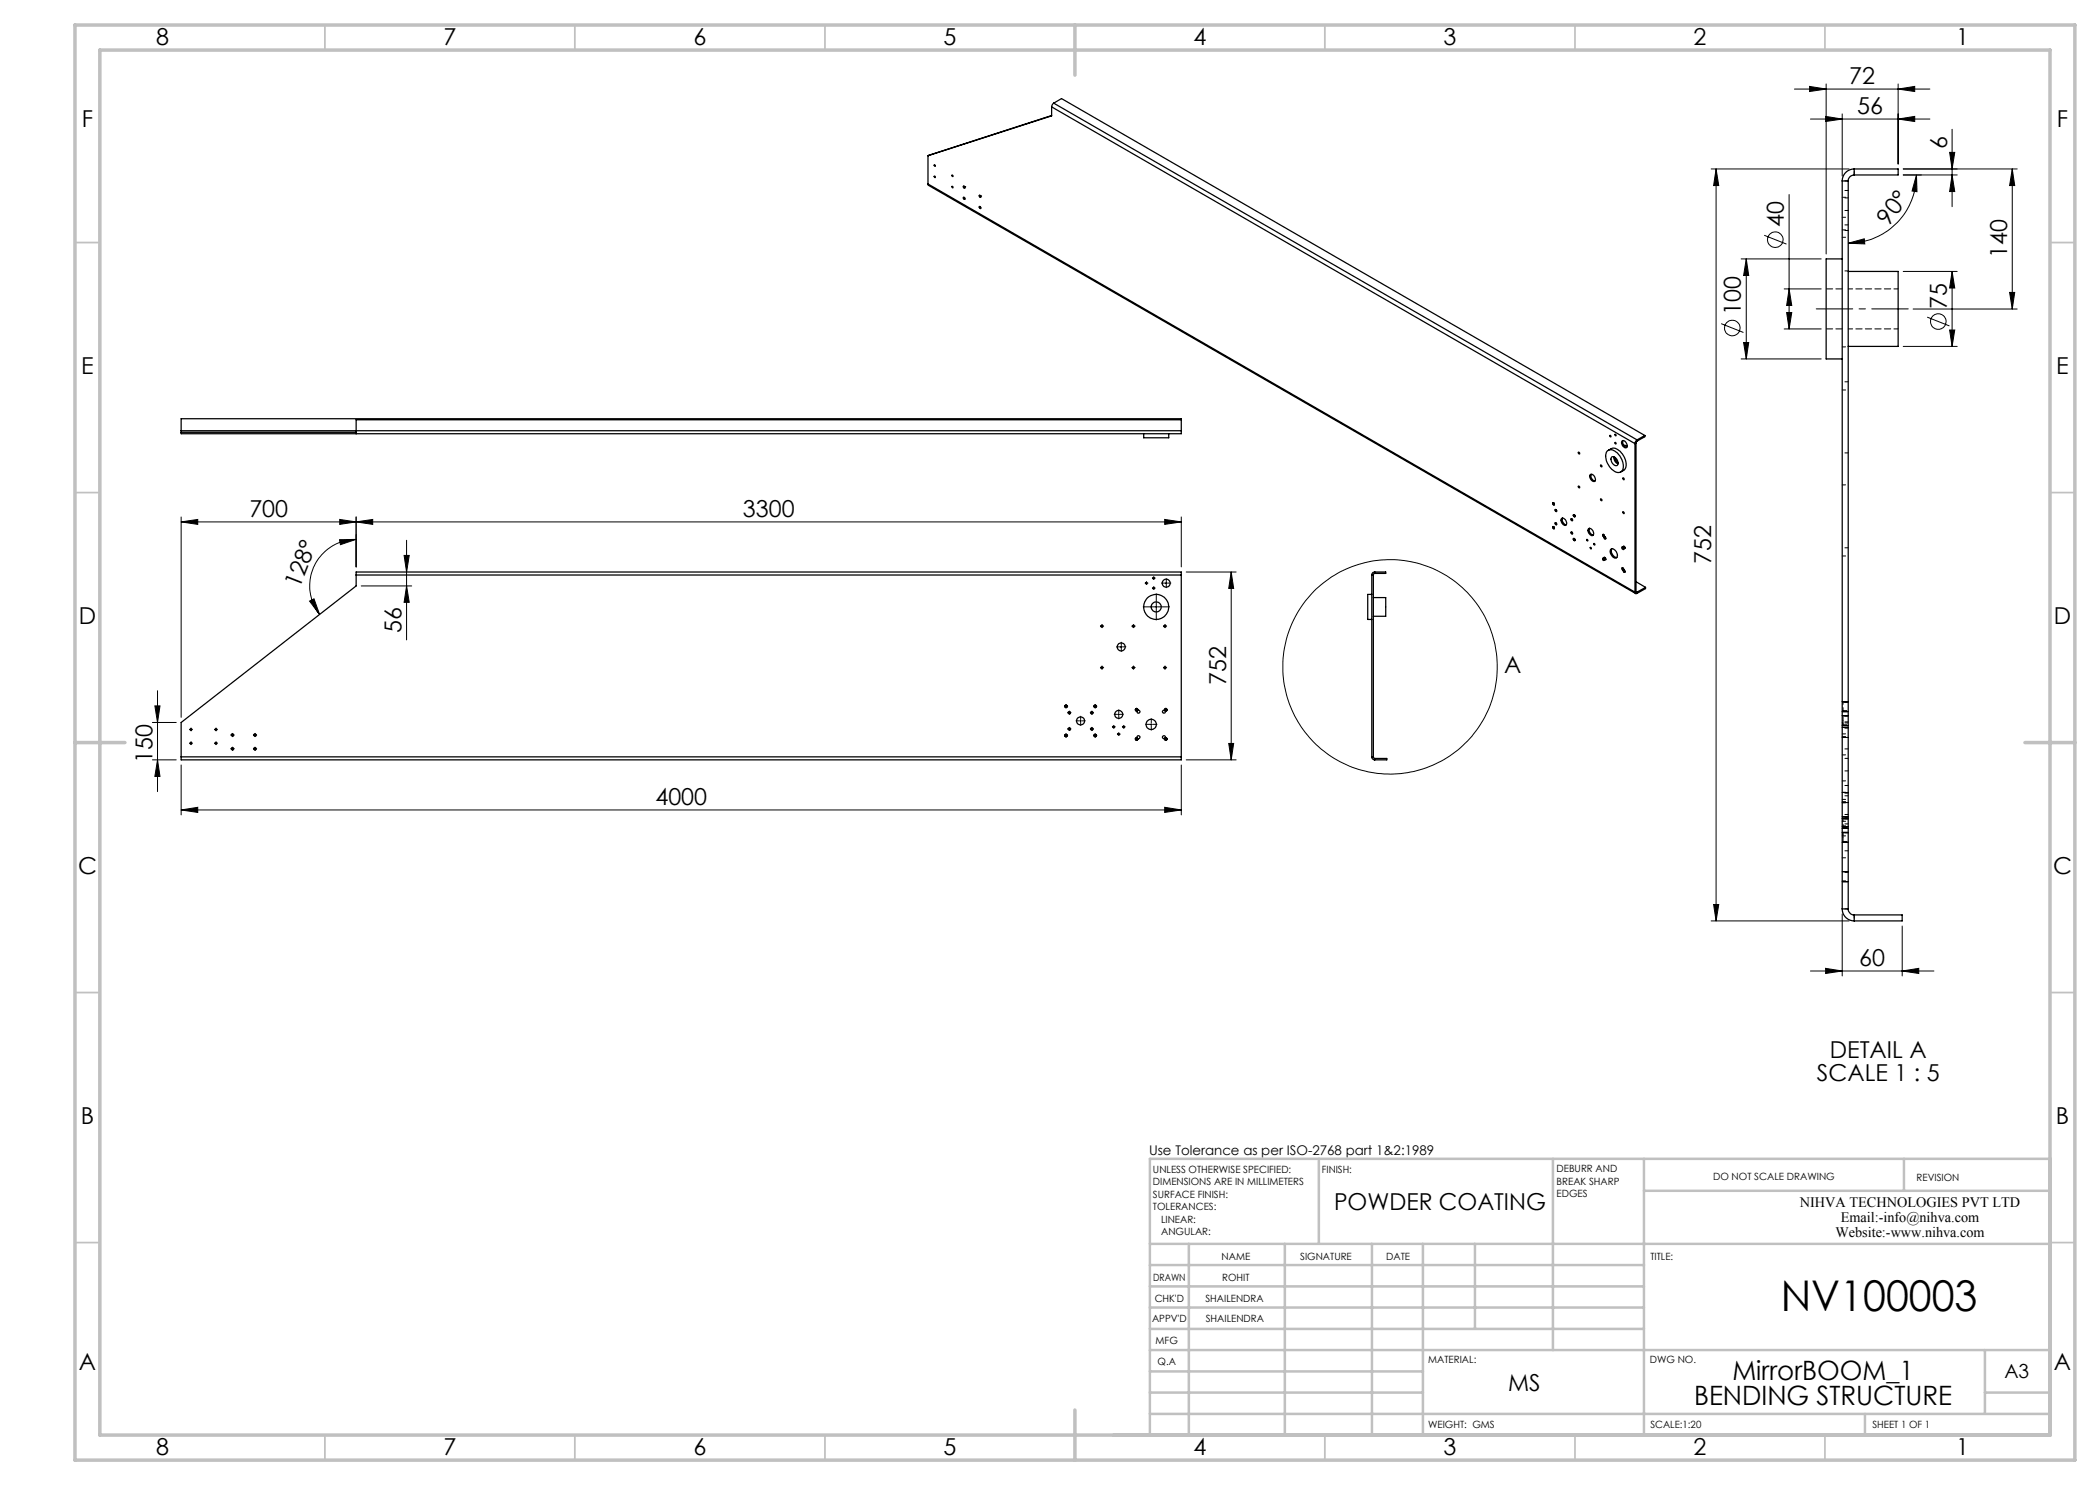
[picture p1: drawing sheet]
<svg xmlns="http://www.w3.org/2000/svg" width="420mm" height="297mm" viewBox="0 0 420 297" stroke-linecap="round" stroke-linejoin="round" font-family="sans-serif">
<g fill="none" stroke="#000" stroke-width=".2">
<path d="M358.9 17.8h27.1M361.9 17.3l3.3 .5-3.3 .5zM365.2 16.8v34M379.6 17.8l3.3-.5v1zM379.6 16.8v16M192.7 37.2h.1a.23 .23 0 0 1 .3 .2 .23 .23 0 0 1-.3 .3 .23 .23 0 0 1-.1-.3zM195.9 39h.1a.23 .23 0 0 1 .3 .3 .23 .23 0 0 1-.3 .2 .23 .23 0 0 1-.2-.3zM342.2 33.8h27.6M343.2 33.8l.5 3.3h-1zM343.2 33.8v150.4M357.8 38.9v26.9M362.1 23.8h23.9"/>
<path d="M365.1 23.3l3.3 .5-3.3 .5zM368.4 22.8v12.4M379.6 23.8l3.3-.5v1zM380.6 35h10.8M380.6 33.8h22.8M383.3 35l.1 3.3-1-.1zM383.3 35a13.6 13.6 0 0 1-13.7 13.6M389.9 30.5h1l-.5 3.3zM390.4 35l.5 3.3h-1zM390.4 25.9v15.4M402.4 33.8l.5 3.3h-1zM402.4 33.8v28"/>
<path d="M195.9 41.3h.1a.23 .23 0 0 1 .3 .2 .23 .23 0 0 1-.3 .3 .23 .23 0 0 1-.2-.4zM348.2 51.8h16M349.2 51.8l.5 3.3h-1zM349.2 51.8v20M352.8 47.1l4.5 1.7M356.8 57.8h7.4M357.8 57.8l.6 3.3h-1.1zM369.6 48.6l3.3-.8 .1 1zM380.6 54.3h10.8M390.4 54.3l.5 3.3h-1zM390.4 54.3v15M401.9 58.5h1l-.5 3.3z"/>
<path d="M344.2 64.7l4.5 1.8M348.2 71.8h16M348.7 68.5h1l-.5 3.3zM356.8 65.8h7.4M357.3 62.5h1.1l-.6 3.3zM380.6 69.3h10.8M382.6 61.8h20.8M385.4 63.4l4.5 1.8M389.9 66h1l-.5 3.3zM36.2 104.4l3.3-.5v1zM36.2 104.4h200.1M36.2 103.4v40.1"/>
<path d="M67.9 107.9h3.3l-3.1 1zM67.9 103.9l3.3 .5-3.3 .5zM71.2 107.9a9.3 9.3 0 0 0-8.3 5.2 9.3 9.3 0 0 0 1 9.8M71.2 103.4v10M71.2 104.4l3.3-.5v1zM72.2 117.2h10.1M80.8 111.1h1l-.5 3.3zM81.3 117.2l.5 3.3h-1zM81.3 108.1v19.9M229.2 116.6h.2M229.3 116.5v.3M230.6 117.6h.3"/>
<path d="M230.6 115.6h.3M230.8 115.5v.2M230.8 117.5v.3M232.9 103.9l3.4 .5-3.4 .5zM233.1 116.6h.3M233.2 116.5v.3M236.3 103.4v10M237.2 114.4h10M246.2 114.4l.5 3.3h-1zM246.2 114.4v37.6M310.6 105.3l.3 .2-.1 .3-.2-.2zM310.6 100.5l.3 .2-.1 .3-.2-.2z"/>
<path d="M311 104.6h.3a.17 .17 0 0 1 .1 .3 .17 .17 0 0 1-.3 0zM311 101.9l.3 .1v.3l-.2-.1zM314.7 102.9h.2a.23 .23 0 0 1 .2 .3 .23 .23 0 0 1-.3 .2 .23 .23 0 0 1-.1-.3zM314.7 107.7h.2a.23 .23 0 0 1 .2 .2 .23 .23 0 0 1-.3 .2 .23 .23 0 0 1-.1-.3zM320.6 111.6l.1 .1a.23 .23 0 0 1 .3 .2 .23 .23 0 0 1-.3 .2 .23 .23 0 0 1-.2-.3zM320.6 106.9h.1a.23 .23 0 0 1 .3 .2 .23 .23 0 0 1-.3 .2 .23 .23 0 0 1-.2-.3zM31.5 138.1v20.2M61.9 120.2l.9-.4 1.1 3.1zM220.3 133.5h.2M220.3 125.2h.2M220.4 125.1v.3M220.4 133.4v.3"/>
<path d="M224.1 129.4h.3M224.2 129.3v.2M226.6 133.5h.2M226.6 125.2h.2M226.7 125.1v.3M226.7 133.4v.3M231.1 121.4h.3M231.2 121.2v.3M232.9 133.5h.2M232.9 125.2h.2M233 125.1v.3M233 133.4v.3"/>
<path d="M30.5 152h4.7M30.5 144.5h4.7M31 141.2h1l-.5 3.3zM31.5 152l.5 3.3h-1zM36.2 153v10M38.1 145.9h.2M38.1 148.7h.2M38.2 145.8v.2M38.2 148.5v.3M43.1 145.9h.2M43.1 148.7h.2M43.2 145.8v.2"/>
<path d="M43.2 148.5v.3M46.2 149.8a.24 .24 0 0 1 .3-.3 .24 .24 0 0 1 .2 .3 .24 .24 0 0 1-.3 .2M46.2 147.1a.25 .25 0 0 1 .3-.3 .25 .25 0 0 1 .2 .3 .25 .25 0 0 1-.3 .2M46.4 147h.2M46.4 149.8h.2M46.5 146.9v.2M46.5 149.6v.3M50.8 147.1a.24 .24 0 0 1 .2-.3 .24 .24 0 0 1 .2 .3 .24 .24 0 0 1-.3 .2M50.8 149.8a.23 .23 0 0 1 .2-.3 .23 .23 0 0 1 .2 .3 .23 .23 0 0 1-.3 .2M50.9 147h.2M50.9 149.8h.2M51 146.9v.2"/>
<path d="M51 149.6v.3M213 147.2a.24 .24 0 0 1 .2-.3 .24 .24 0 0 1 .2 .2 .24 .24 0 0 1-.3 .3M213 141.3a.23 .23 0 0 1 .2-.3 .23 .23 0 0 1 .2 .3 .23 .23 0 0 1-.3 .2M213.1 141.3h.2M213.1 147.1h.2M213.2 141.1v.3M213.2 147v.2M213.6 145.9a.25 .25 0 0 1 .2-.4 .25 .25 0 0 1 .3 .3 .25 .25 0 0 1-.3 .2M213.6 142.6a.25 .25 0 0 1 .2-.3 .25 .25 0 0 1 .3 .3 .25 .25 0 0 1-.3 .2M213.7 145.8h.3M213.7 142.6h.3M213.9 142.4v.3"/>
<path d="M213.9 145.7v.2M216 144.2h.3M216.1 144.1v.2M218.1 145.9a.25 .25 0 0 1 .2-.4 .25 .25 0 0 1 .3 .3 .25 .25 0 0 1-.3 .2M218.1 142.6a.25 .25 0 0 1 .2-.3 .25 .25 0 0 1 .3 .3 .25 .25 0 0 1-.3 .2M218.2 145.8h.3M218.2 142.6h.3M218.4 142.4v.3M218.4 145.7v.2M218.8 141.3a.24 .24 0 0 1 .2-.3 .24 .24 0 0 1 .3 .3 .24 .24 0 0 1-.3 .2M218.8 147.2a.25 .25 0 0 1 .2-.3 .25 .25 0 0 1 .3 .2 .25 .25 0 0 1-.3 .3M218.9 141.3h.2"/>
<path d="M218.9 147.1h.2M219 141.1v.3M219 147v.2M222.6 145.4h.2M222.7 145.3v.2M223.6 146.8h.3M223.6 142.9h.3M223.7 142.8v.2M223.7 146.7v.3M224.6 145.4h.3M224.8 145.3v.2M227.1 147.9a.25 .25 0 0 1 .2-.3 .25 .25 0 0 1 .3 .2 .25 .25 0 0 1-.3 .3"/>
<path d="M227.1 142a.25 .25 0 0 1 .2-.3 .25 .25 0 0 1 .3 .3 .25 .25 0 0 1-.3 .2M227.2 147.8h.2M227.2 142h.2M227.3 141.8v.3M227.3 147.7v.2M230.1 144.9h.3M230.2 144.8v.2M232.9 147.9a.25 .25 0 0 1 .2-.3 .25 .25 0 0 1 .3 .2 .25 .25 0 0 1-.3 .3M232.9 142a.25 .25 0 0 1 .2-.3 .25 .25 0 0 1 .3 .3 .25 .25 0 0 1-.3 .2M233 147.8h.3M233 142h.3M233.2 141.8v.3"/>
<path d="M233.2 147.7v.2M236.3 153v10M237.2 152h10M245.7 148.7h1l-.5 3.3zM368.4 158.5h1.2M368.4 145.5h1.2M368.4 147.5h1.2M368.4 140.3h1.2M368.4 142.3h1.2M368.4 143.1h1.2M368.4 145.1h1.2M36.2 162l3.3-.5v1z"/>
<path d="M36.2 162h200.1M232.9 161.5l3.4 .5-3.4 .5zM368.4 163.3h1.2M368.4 165.3h1.2M368.4 174.3h1.2M368.4 176.4h1.2M368.4 160.5h1.2M368.4 163.7h1.2M368.4 165.7h1.2M368.4 166.5h1.2M368.4 168.4h1.2M342.2 184.2h27.6"/>
<path d="M342.7 180.9h1l-.5 3.3zM362.1 194.2h24.7M365.1 193.7l3.3 .5-3.3 .5zM368.4 182.8v12.4M380.4 194.2l3.4-.5v1zM380.4 185.2v10"/>
<circle cx="192.9" cy="39.7" r=".21"/>
<circle cx="355.1" cy="47.9" r="1.55"/>
<circle cx="346.5" cy="65.6" r="1.55"/>
<circle cx="387.7" cy="64.3" r="1.55"/>
<circle cx="314.4" cy="104" r=".21"/>
<circle cx="314.4" cy="106.6" r=".22"/>
<circle cx="324.9" cy="114.2" r=".2"/>
<circle cx="324.9" cy="109.5" r=".2"/>
<circle cx="278" cy="133.4" r="21.4"/>
</g>
<g fill="none" stroke="#c0c0c0" stroke-width=".35">
<path d="M65 5v5M115 5v5M165 5v5M265 5v5M315 5v5M365 5v5M15 48.5h5M410 48.5h5M15 98.5h5M410 98.5h5M15 198.5h5M410 198.5h5"/>
<path d="M15 248.5h5M410 248.5h5M65 287v5M115 287v5M165 287v5M265 287v5M315 287v5M365 287v5"/>
</g>
<g fill="none" stroke="#c0c0c0" stroke-width=".5">
<path d="M263.8 231.8v17M310.6 231.8v38.2M328.8 231.8v55.2M328.8 238.2h81.2M380.8 231.8v6.4M410 231.8h-180v55.2M230 248.8h180M230 257.3h98.8M230 253h98.8M237.8 248.8v38.2M257 248.8v38.2M274.4 248.8v38.2"/>
<path d="M284.6 248.8v38.2M295 248.8v17M230 265.8h98.8M230 261.5h98.8M230 278.5h54.6M230 274.3h54.6M230 270h180M397 278.5h13M397 270v12.8M230 282.8h180M373 282.8v4.2"/>
</g>
<path d="M15 5h400v287h-400zM20 10h390v277h-390zM215 5v10M15 148.5h10M405 148.5h10M215 282v10" fill="none" stroke="#c0c0c0" stroke-width=".7"/>
<g fill="none" stroke="#000" stroke-width=".2" stroke-dasharray="15.2 1.3 1.3 1.3">
<path d="M229.1 116.6h-.1M229.3 116.4v-.1M229.3 116.9h.1M229.6 116.6h.1M230.5 117.6h.1M230.5 115.6h.1M230.8 117.4v-.1M230.8 117.9h.1M230.8 115.4v-.1M230.8 115.9h.1M231 117.6h.1M231 115.6h.1"/>
<path d="M233 116.6h-.7M233.3 116.4v-.7M233.3 116.9v.6M233.5 116.6h.7M220.2 133.5h-.1M220.2 125.2h-.1M220.4 133.3v-.1M220.4 133.8h.1M220.4 125v-.1M220.4 125.5h.1M220.7 133.5h.1M220.7 125.2h.1"/>
<path d="M224 129.4h-.7M224.3 129.1v-.7M224.3 129.6v.7M224.5 129.4h.7M226.5 133.5h-.1M226.5 125.2h-.1M226.7 133.3v-.1M226.7 133.8h.1M226.7 125v-.1M226.7 125.5h.1M227 133.5h.1M227 125.2h.1"/>
<path d="M231 121.4h-2.4M231.3 121.1v-2.4M231.3 121.6v2.4M231.5 121.4h2.4M232.8 133.5h-.1M232.8 125.2h-.1M233 133.3v-.1M233 133.8h.1M233 125v-.1M233 125.5h.1M233.3 133.5h.1M233.3 125.2h.1"/>
<path d="M38 148.6h-.1M38 145.9h-.1M38.2 148.4v-.1M38.2 148.9h.1M38.2 145.6h.1M38.2 146.1v.1M38.5 148.6h.1M38.5 145.9h.1M43 145.9h-.1M43 148.6h-.1M43.2 145.6h.1M43.2 146.1v.1"/>
<path d="M43.2 148.4v-.1M43.2 148.9h.1M43.5 145.9h.1M43.5 148.6h.1M46.3 149.8h-.1M46.3 147h-.1M46.5 149.5v-.1M46.5 150v.1M46.5 146.8v-.1M46.5 147.3h.1M46.8 149.8h.1M46.8 147h.1"/>
<path d="M50.8 147h-.1M50.8 149.8h-.1M51 146.8v-.1M51 147.3h.1M51 149.5v-.1M51 150v.1M51.3 147h.1M51.3 149.8h.1M213 147.1h-.1M213 141.3h-.1M213.2 146.8v-.1M213.2 147.3v.1"/>
<path d="M213.2 141v-.1M213.2 141.5v.1M213.5 147.1h.1M213.5 141.3h.1M213.6 145.8h-.1M213.6 142.5h-.1M213.9 145.5h.1M213.9 146v.1M213.9 142.3v-.1M213.9 142.8v.1M214.1 145.8h.1M214.1 142.5h.1"/>
<path d="M215.9 144.2h-.7M216.1 143.9v-.7M216.1 144.4v.7M216.4 144.2h.7M218.1 145.8h-.1M218.1 142.5h-.1M218.4 145.5h.1M218.4 146v.1M218.4 142.3v-.1M218.4 142.8v.1M218.6 145.8h.1M218.6 142.5h.1"/>
<path d="M218.8 147.1h-.1M218.8 141.3h-.1M219 146.8v-.1M219 147.3v.1M219 141v-.1M219 141.5v.1M219.3 147.1h.1M219.3 141.3h.1M222.5 145.4h.1M222.8 145.1h.1M222.8 145.6v.1M223 145.4h.1"/>
<path d="M223.5 146.8h.1M223.5 142.9h-.7M223.8 146.6v-.1M223.8 147.1h.1M223.8 142.6v-.7M223.8 143.1v.7M224 146.8h.1M224 142.9h.7M224.5 145.4h.1M224.8 145.1h.1M224.8 145.6v.1M225 145.4h.1"/>
<path d="M227.1 147.8h-.1M227.1 142h-.1M227.3 147.5v-.1M227.3 148v.1M227.3 141.7v-.1M227.3 142.2v.1M227.6 147.8h.1M227.6 142h.1M230 144.9h-.9M230.3 144.6v-.9M230.3 145.1v.9M230.5 144.9h.9"/>
<path d="M232.9 147.8h-.1M232.9 142h-.1M233.2 147.5v-.1M233.2 148v.1M233.2 141.7v-.1M233.2 142.2v.1M233.4 147.8h.1M233.4 142h.1"/>
</g>
<path d="M381.7 61.8h-18.4" fill="none" stroke="#000" stroke-width=".2" stroke-dasharray="15.2 1.3 1.3 1.3" stroke-dashoffset="7.9"/>
<g fill="#000">
<path d="M343.2 33.8l.5 3.3h-1zM342.7 180.9h1l-.5 3.3z"/>
<path d="M389.9 30.5h1l-.5 3.3zM390.4 35l.5 3.3h-1z"/>
<path d="M369.6 48.6l3.3-.8 .1 1zM383.3 35l.1 3.3-1-.1z"/>
<path d="M36.2 104.4l3.3-.5v1zM67.9 103.9l3.3 .5-3.3 .5zM365.1 23.3l3.3 .5-3.3 .5zM379.6 23.8l3.3-.5v1zM361.9 17.3l3.3 .5-3.3 .5zM379.6 17.8l3.3-.5v1zM365.1 193.7l3.3 .5-3.3 .5zM380.4 194.2l3.4-.5v1z"/>
<path d="M67.9 107.9h3.3l-3.1 1zM61.9 120.2l.9-.4 1.1 3.1z"/>
<path d="M81.3 117.2l.5 3.3h-1zM80.8 111.1h1l-.5 3.3zM31.5 152l.5 3.3h-1zM31 141.2h1l-.5 3.3z"/>
<path d="M232.9 103.9l3.4 .5-3.4 .5zM71.2 104.4l3.3-.5v1z"/>
<path d="M246.2 114.4l.5 3.3h-1zM245.7 148.7h1l-.5 3.3zM402.4 33.8l.5 3.3h-1zM401.9 58.5h1l-.5 3.3zM390.4 54.3l.5 3.3h-1zM389.9 66h1l-.5 3.3zM357.8 57.8l.6 3.3h-1.1zM357.3 62.5h1.1l-.6 3.3zM349.2 51.8l.5 3.3h-1zM348.7 68.5h1l-.5 3.3z"/>
<path d="M232.9 161.5l3.4 .5-3.4 .5zM36.2 162l3.3-.5v1z"/>
</g>
<g fill="none" stroke="#000" stroke-width=".25">
<path d="M185.6 36.8l.1 .3 141.4 81.6M185.6 36.8l141.4 81.6M185.6 31.1v5.7M186.8 35.2l.3 .1-.1 .2zM190.4 37.2l.2 .2v.2zM192.9 37.4h.1M192.9 39.6h.1M195.9 39.1l.2 .1v.2l-.2-.1zM196.1 39.2h.1M210.3 21.4l116.7 67.3M210.3 21.4v1.8l-24.7 7.9M210.3 23.1l-24.7 8"/>
<path d="M210.7 20.6l-.2 .3-.2 .5M210.7 20.6l116.7 67.4M210.7 20.6l1.6-.9 116.7 67.4M368.4 36.2h1.2M368.4 36.2v145.6M369.6 36.2v145.6M370.8 33.8a2.39 2.39 0 0 0-2.4 2.4M370.8 35a1.2 1.2 0 0 0-1.2 1.2M370.8 33.8v1.2M370.8 33.8h8.8v1.2h-8.8M195.9 41.4l.1-.1 .1 .4zM196.1 41.4h.1"/>
<path d="M368.4 51.8h-3.2v20h3.2M369.6 54.3h10v15h-10M36.2 86.1v.4M36.2 86.1v-2.4h200.1v2.4M36.2 86.1h200.1M36.2 86.5h35M228.7 86.7v.9h5.1v-.9M236.3 84h-165.1v2.7M236.3 86.1v.6h-200.1v-.2M318 95a.82 .82 0 0 1 .9 .2 .82 .82 0 0 1 .1 1 .76 .76 0 0 1-1-.8zM318.2 94.9a1.04 1.04 0 0 0 .8 1.3M320.1 99.8l.3 .1v.3l-.3-.2z"/>
<path d="M320.1 93l.3 .1v.3l-.3-.1zM321.4 90.2h.1a1.54 1.54 0 0 1 2.1 .6 2.98 2.98 0 0 1 .7 3.5 1.54 1.54 0 0 1-2.1-.6 3.1 3.1 0 0 1-.8-3.5zM321.7 90.1l.5-.4a2.15 2.15 0 0 1 2.5 1.5 2.32 2.32 0 0 1 0 2.9l-.6 .3M322.3 91.4a1.1 1.1 0 0 1 1.1 .5 1.1 1.1 0 0 1 0 1.2 1.24 1.24 0 0 1-1.1-1.7zM322.8 91.4a1.46 1.46 0 0 0 .8 1.4M323 91.5l.1 .5 .5 .6M324.4 88.2a.89 .89 0 0 1 .9 1.3 .87 .87 0 0 1-.8-.4 .87 .87 0 0 1-.1-.9zM324.6 95.6l.2 .1v.3l-.2-.3zM324.6 88.1a1.04 1.04 0 0 0 .8 1.4M324.8 89l.6 .2M327 88.7v29.7M327.2 88.6l-.2 .1"/>
<path d="M327.2 88.6v29.7M327.4 88l-.3 .3-.1 .4M327.4 88.2l-.2 .4M327.4 88v.2M329 87.1l-1.6 .9M329 87.1v.2l-1.6 .9M71.2 115v-.6h165.1v.6M71.2 115v2.2l-35 27.3v6.9M71.2 115h165.1M236.3 115v36.4M274.4 118.9h-.9v5h.9M274.4 115h.3"/>
<path d="M274.4 115v36.4M274.7 119.5h2.4v3.8h-2.4M274.7 115v36.4M275 114.4a.54 .54 0 0 0-.6 .6M275 114.7l-.3 .1v.2M275 114.4h2.1v.3h-2.1M275 114.4v.3M310.6 105.3l.2 .2v.3l-.2-.2zM310.6 100.5l.2 .2v.3l-.2-.1zM310.7 100.6h-.1v.2l.2 .2 .1-.1M310.8 100.6l.1 .2M310.9 105.5l-.2-.2-.1 .1 .2 .3 .1-.1"/>
<path d="M311.3 102v.1M311.3 104.7h.1M312.3 103.7a.82 .82 0 0 1 .9 .4 .82 .82 0 0 1-.1 1 1.01 1.01 0 0 1-.8-1.4zM312.5 103.6a1.04 1.04 0 0 0 .8 1.3M314.3 106.4l.2 .1v.3l-.2-.1zM314.5 103.9h.1M314.5 106.5h.1M314.7 103a.2 .2 0 0 1 .3 .1 .2 .2 0 0 1-.2 .2zM314.7 107.7a.2 .2 0 0 1 .3 .1 .2 .2 0 0 1-.2 .3zM314.9 103l-.2 .1 .2 .2h.1M314.9 107.7l-.2 .2 .2 .2 .1-.1M314.9 103l.1 .2"/>
<path d="M314.9 107.8l.1 .1M317.3 107.9l.3 .1-.1 .2zM317.6 105.8a.74 .74 0 0 1 .8 .1 .74 .74 0 0 1 .3 .7v.4a.71 .71 0 0 1-1.1-.7zM317.9 105.7a1.04 1.04 0 0 0 .8 1.3M318.1 109.5l.2 .1-.1 .2zM318.8 108.7l.2 .1-.1 .2zM320.7 106.9l-.1 .1v.2h.3M320.7 111.7a.17 .17 0 0 0-.1 .2 .17 .17 0 0 0 .3 .1M320.8 111.7h-.1a.25 .25 0 0 1 .4-.1 .25 .25 0 0 1 0 .4l-.2-.1M320.8 111.7a.19 .19 0 0 0-.3 .2 .21 .21 0 0 0 .4 .1v-.1M320.8 107l.1 .1M320.8 111.7l.1 .2"/>
<path d="M320.9 107.3l.3 .3-.1 .2h-.2l-.1-.5M320.9 107.3v-.1a.23 .23 0 0 0-.2-.3 .23 .23 0 0 0-.3 .2 .23 .23 0 0 0 .3 .2h.1M320.9 107.3h-.1M321 107.3l.2 .4M321 111.5l.2 .4M322.1 109.9a1.02 1.02 0 0 1 1.4 1.1v.1a.55 .55 0 0 1-.5 .5 .55 .55 0 0 1-.6-.4l-.3-.7zM322.4 109.7a1.32 1.32 0 0 0 1 1.8M324.6 109.4l.2 .4M324.6 113.6l.2 .3M324.6 102.4l.2 .1v.2l-.2-.2zM324.7 109.5l-.1-.1a.23 .23 0 0 0-.2 .3 .23 .23 0 0 0 .4 .1v-.2M324.7 109.5a.2 .2 0 0 1 .3-.1 .2 .2 0 0 1-.1 .3l-.1-.1"/>
<path d="M324.7 109.5l.1 .1M324.8 114l-.1-.3-.3-.2-.1 .3 .4 .3M324.8 114l.2 .2-.1 .3-.2-.1v-.3M324.8 114l-.1 .1M324.8 109.3a.17 .17 0 0 0-.1 .2 .17 .17 0 0 0 .3 .1M324.8 114a.17 .17 0 0 0-.1 .3 .17 .17 0 0 0 .3 0M324.9 109.4l.1 .1M324.9 114.1l.1 .2M327 118.4a.25 .25 0 0 0 .1 .3 .25 .25 0 0 0 .3 0M327.2 118.3l.2 .1M327.2 118.3l-.2 .1M327.2 116.3l1.9 1.2"/>
<path d="M327.4 118.4v.3M329.1 117.5l-1.7 .9M329.1 117.5v.2l-1.7 1M36.2 151.4v.6h200.1v-.6M36.2 151.4h200.1M227.4 147.6l.1 .1M227.4 147.6a.25 .25 0 0 0-.3 .1 .25 .25 0 0 0 .2 .3 .25 .25 0 0 0 .2-.3M227.4 147.6a.29 .29 0 0 1 .3-.4 .29 .29 0 0 1 .3 .4 .29 .29 0 0 1-.5 .1M227.5 142.1l-.1 .1M227.5 142.1a.25 .25 0 0 0-.2-.4 .25 .25 0 0 0-.2 .4 .25 .25 0 0 0 .3 .1M227.5 142.1a.3 .3 0 0 1 .5 .1 .3 .3 0 0 1-.3 .4 .3 .3 0 0 1-.3-.4M232.9 142.1l.1 .1"/>
<path d="M232.9 142.1a.25 .25 0 0 1 .3-.4 .25 .25 0 0 1 .2 .4 .25 .25 0 0 1-.4 .1M232.9 142.1a.3 .3 0 0 0-.4 .1 .3 .3 0 0 0 .3 .4 .3 .3 0 0 0 .2-.4M233 147.6l-.1 .1M233 147.6a.25 .25 0 0 1 .4 .1 .25 .25 0 0 1-.2 .3 .25 .25 0 0 1-.3-.3M233 147.6a.29 .29 0 0 0-.2-.4 .29 .29 0 0 0-.3 .4 .29 .29 0 0 0 .4 .1M274.4 151.4l.2 .4 .4 .2M274.4 151.4h.3M274.7 151.4l.3 .3M275 151.7h2.4v.3h-2.4M275 151.7v.3M368.4 181.8a2.39 2.39 0 0 0 2.4 2.4M368.4 181.8h1.2"/>
<path d="M369.6 181.8a1.2 1.2 0 0 0 1.2 1.2M370.8 183v1.2M370.8 183h9.6v1.2h-9.6"/>
<circle cx="186.9" cy="33.2" r=".15"/>
<circle cx="190.5" cy="35.2" r=".15"/>
<circle cx="192.8" cy="37.5" r=".18"/>
<circle cx="192.8" cy="39.7" r=".18"/>
<circle cx="315.8" cy="90.7" r=".18"/>
<circle cx="315.8" cy="97.4" r=".18"/>
<circle cx="322.1" cy="87.3" r=".14"/>
<circle cx="323.1" cy="88.7" r=".13"/>
<circle cx="323.1" cy="87" r=".15"/>
<circle cx="229.3" cy="116.6" r=".17"/>
<circle cx="230.7" cy="115.6" r=".16"/>
<circle cx="230.7" cy="117.6" r=".17"/>
<circle cx="233.2" cy="116.6" r=".8"/>
<circle cx="311.2" cy="102.1" r=".18"/>
<circle cx="311.2" cy="104.8" r=".18"/>
<circle cx="314.3" cy="104" r=".18"/>
<circle cx="220.4" cy="125.2" r=".21"/>
<circle cx="220.4" cy="133.5" r=".21"/>
<circle cx="224.2" cy="129.4" r=".8"/>
<circle cx="226.7" cy="125.2" r=".21"/>
<circle cx="226.7" cy="133.5" r=".21"/>
<circle cx="231.2" cy="121.4" r="2.49"/>
<circle cx="231.2" cy="121.4" r="1.01"/>
<circle cx="233" cy="133.5" r=".2"/>
<circle cx="233" cy="125.2" r=".2"/>
<circle cx="38.2" cy="148.6" r=".18"/>
<circle cx="38.2" cy="145.9" r=".18"/>
<circle cx="43.2" cy="148.7" r=".19"/>
<circle cx="43.2" cy="145.9" r=".19"/>
<circle cx="46.5" cy="147" r=".22"/>
<circle cx="46.5" cy="149.8" r=".22"/>
<circle cx="51" cy="147" r=".22"/>
<circle cx="51" cy="149.8" r=".22"/>
<circle cx="213.2" cy="147.1" r=".21"/>
<circle cx="213.2" cy="141.3" r=".25"/>
<circle cx="213.2" cy="141.3" r=".22"/>
<circle cx="213.2" cy="147.1" r=".26"/>
<circle cx="213.8" cy="142.6" r=".21"/>
<circle cx="213.9" cy="145.8" r=".22"/>
<circle cx="216.1" cy="144.2" r=".8"/>
<circle cx="218.4" cy="142.6" r=".21"/>
<circle cx="218.4" cy="145.8" r=".22"/>
<circle cx="219" cy="141.3" r=".24"/>
<circle cx="219" cy="147.1" r=".21"/>
<circle cx="219" cy="141.3" r=".22"/>
<circle cx="219" cy="147.1" r=".25"/>
<circle cx="222.7" cy="145.4" r=".17"/>
<circle cx="223.7" cy="146.8" r=".17"/>
<circle cx="223.8" cy="142.9" r=".8"/>
<circle cx="224.7" cy="145.4" r=".17"/>
<circle cx="227.3" cy="142" r=".22"/>
<circle cx="227.3" cy="147.8" r=".21"/>
<circle cx="230.3" cy="144.9" r="1.03"/>
<circle cx="233.1" cy="142" r=".22"/>
<circle cx="233.2" cy="147.8" r=".21"/>
</g>
<g fill="none" stroke="#000" stroke-width=".2" stroke-dasharray="1.3 .6">
<path d="M368.5 57.8h-3.2M365.3 65.8h3.2M368.5 145l.1-.3-.1-.2M368.5 145.1l.1-.1M368.5 142.3l.1-.1M368.6 140.5h.1M368.6 143.3l-.1-.2M368.6 140.5l-.1-.2M368.5 167l.1-.2-.1-.3M368.5 168.5l.1-.2M368.5 165.7l.1-.2M368.5 165.6l.1-.1"/>
<path d="M368.6 163.8h.1M368.6 166.6l-.1-.2M368.6 163.8l-.1-.2"/>
</g>
<path d="M379.7 57.8h-10M369.7 65.8h10M368.6 144.1v-.8M368.6 145v-.9M368.6 167.4v-.8M368.6 168.3v-.9" fill="none" stroke="#000" stroke-width=".2" stroke-dasharray="1.3 .6" stroke-dashoffset=".4"/>
<path d="M368.6 140.5v1.7M368.6 163.8v1.7" fill="none" stroke="#000" stroke-width=".2" stroke-dasharray="1.3 .6" stroke-dashoffset=".8"/>
<g fill="none" stroke="#000" stroke-width=".2" stroke-dasharray="1.3 .6" stroke-dashoffset=".6">
<path d="M368.5 39.5h1.2M369.7 36.2h-1.2M369.7 39.6h-1.2M369.7 38.1h-1.2M370.9 35v-1.2M368.5 46h1.2M368.5 47.5h1.2M368.5 43.5h1.2M369.7 45h-1.2M369.7 54.2h-1.2M369.7 46.1h-1.2M369.7 42.1h-1.2"/>
<path d="M368.5 78h1.2M368.5 69.4h1.2M369.7 76.4h-1.2M368.5 97h1.2M369.7 90.6h-1.2M368.5 111.2h1.2M369.7 109.6h-1.2M368.5 146.8h1.2M368.5 159.9h1.2M368.5 158.5h1.2M368.5 151h1.2M368.5 147.3h1.2"/>
<path d="M368.5 156.2h1.2M369.7 154.2h-1.2M369.7 144.4h-1.2M369.7 151.7h-1.2M369.7 157.1h-1.2M369.7 144.6h-1.2M369.7 145.6h-1.2M369.7 158.6h-1.2M369.7 149.8h-1.2M369.7 159.2h-1.2M368.5 167.2h1.2M368.5 164.3h1.2"/>
<path d="M368.5 160.3h1.2M368.5 165.2h1.2M368.5 176.2h1.2M368.5 160.6h1.2M368.5 171.6h1.2M369.7 164.8h-1.2M369.7 162.9h-1.2M369.7 163.5h-1.2M369.7 174.5h-1.2M369.7 170.2h-1.2M369.7 181.8h-1.2M370.9 183v1.2"/>
</g>
<path d="M368.6 145h1.1M368.6 142.2h1.1M369.7 143.3h-1.1M369.7 140.5h-1.1M368.6 168.3h1.1M368.6 165.5h1.1M369.7 166.6h-1.1M369.7 163.8h-1.1" fill="none" stroke="#000" stroke-width=".2" stroke-dasharray="1.3 .6" stroke-dashoffset=".5"/>
<text font-size="8.5" x="356.1" y="262.1">NV100003</text>
<g font-size="5.3">
<text x="346.5" y="275.9">MirrorBOOM_1</text>
<text x="338.8" y="281">BENDING STRUCTURE</text>
</g>
<g font-size="4.7">
<text x="31.2" y="9">8</text>
<text x="88.7" y="9">7</text>
<text x="138.7" y="9">6</text>
<text x="188.7" y="9">5</text>
<text x="238.7" y="9">4</text>
<text x="288.7" y="9">3</text>
<text x="338.7" y="9">2</text>
<text x="391.2" y="9">1</text>
<text x="369.9" y="16.8">72</text>
<text x="371.5" y="22.8">56</text>
<text x="16.4" y="25.5">F</text>
<text x="389.4" y="29.7" transform="rotate(-90 389.4 29.7)">6</text>
<text x="411.4" y="25.5">F</text>
<text x="356.8" y="45.4" transform="rotate(-90 356.8 45.4)">40</text>
<text x="377.7" y="45.3" transform="rotate(-54 377.7 45.3)">90°</text>
<text x="401.4" y="51.7" transform="rotate(-90 401.4 51.7)">140</text>
<text x="348.2" y="63" transform="rotate(-90 348.2 63)">100</text>
<text x="389.4" y="61.7" transform="rotate(-90 389.4 61.7)">75</text>
<text x="16.3" y="74.7">E</text>
<text x="411.3" y="74.7">E</text>
<text x="49.9" y="103.4">700</text>
<text x="148.6" y="103.4">3300</text>
<text x="342.2" y="112.9" transform="rotate(-90 342.2 112.9)">752</text>
<text x="59.9" y="117.9" transform="rotate(-69 59.9 117.9)">128°</text>
<text x="15.8" y="124.7">D</text>
<text x="410.8" y="124.7">D</text>
<text x="80.3" y="126.7" transform="rotate(-90 80.3 126.7)">56</text>
<text x="245.2" y="137" transform="rotate(-90 245.2 137)">752</text>
<text x="300.9" y="134.7">A</text>
<text x="30.5" y="152.6" transform="rotate(-90 30.5 152.6)">150</text>
<text x="131.1" y="161">4000</text>
<text x="15.6" y="174.7">C</text>
<text x="410.6" y="174.7">C</text>
<text x="371.9" y="193.2">60</text>
<text x="366" y="211.7">DETAIL A</text>
<text x="363.4" y="216.2">SCALE 1 : 5</text>
<text x="16.2" y="224.7">B</text>
<text x="411.2" y="224.7">B</text>
<text x="266.8" y="242.1">POWDER COATING</text>
<text x="15.8" y="274">A</text>
<text x="410.8" y="274">A</text>
<text x="301.6" y="278.3">MS</text>
<text x="31.2" y="291">8</text>
<text x="88.7" y="291">7</text>
<text x="138.7" y="291">6</text>
<text x="188.7" y="291">5</text>
<text x="238.7" y="291">4</text>
<text x="288.7" y="291">3</text>
<text x="338.7" y="291">2</text>
<text x="391.2" y="291">1</text>
</g>
<text font-size="3.9" x="400.9" y="275.5">A3</text>
<g font-size="2.9">
<text x="360" y="241.3">NIHVA TECHNOLOGIES PVT LTD</text>
<text x="368.2" y="244.3">Email:-info@nihva.com</text>
<text x="367.1" y="247.3">Website:-www.nihva.com</text>
</g>
<text font-size="2.7" x="229.8" y="231.1">Use Tolerance as per ISO-2768 part 1&amp;2:1989</text>
<g font-size="2">
<text x="230.6" y="234.6">UNLESS OTHERWISE SPECIFIED:</text>
<text x="230.6" y="237.1">DIMENSIONS ARE IN MILLIMETERS</text>
<text x="230.6" y="239.6">SURFACE FINISH:</text>
<text x="264.4" y="234.6">FINISH:</text>
<text x="311.3" y="234.5">DEBURR AND</text>
<text x="311.3" y="237">BREAK SHARP</text>
<text x="311.3" y="239.5">EDGES</text>
<text x="342.6" y="236">DO NOT SCALE DRAWING</text>
<text x="383.3" y="236.2">REVISION</text>
<text x="230.6" y="242.1">TOLERANCES:</text>
<text x="232.2" y="244.6">LINEAR:</text>
<text x="232.2" y="247.1">ANGULAR:</text>
<text x="244.3" y="252">NAME</text>
<text x="260" y="251.9">SIGNATURE</text>
<text x="277.2" y="251.9">DATE</text>
<text x="330.1" y="251.9">TITLE:</text>
<text x="230.6" y="256.1">DRAWN</text>
<text x="244.4" y="256.1">ROHIT</text>
<text x="230.9" y="260.3">CHK'D</text>
<text x="241.1" y="260.3">SHAILENDRA</text>
<text x="230.4" y="264.4">APPV'D</text>
<text x="231.1" y="268.8">MFG</text>
<text x="241.2" y="264.4">SHAILENDRA</text>
<text x="231.5" y="273">Q.A</text>
<text x="285.6" y="272.5">MATERIAL:</text>
<text x="330" y="272.5">DWG NO.</text>
<text x="285.6" y="285.5">WEIGHT: GMS</text>
<text x="330.1" y="285.6">SCALE:1:20</text>
<text x="374.5" y="285.6">SHEET 1 OF 1</text>
</g>
</svg>
